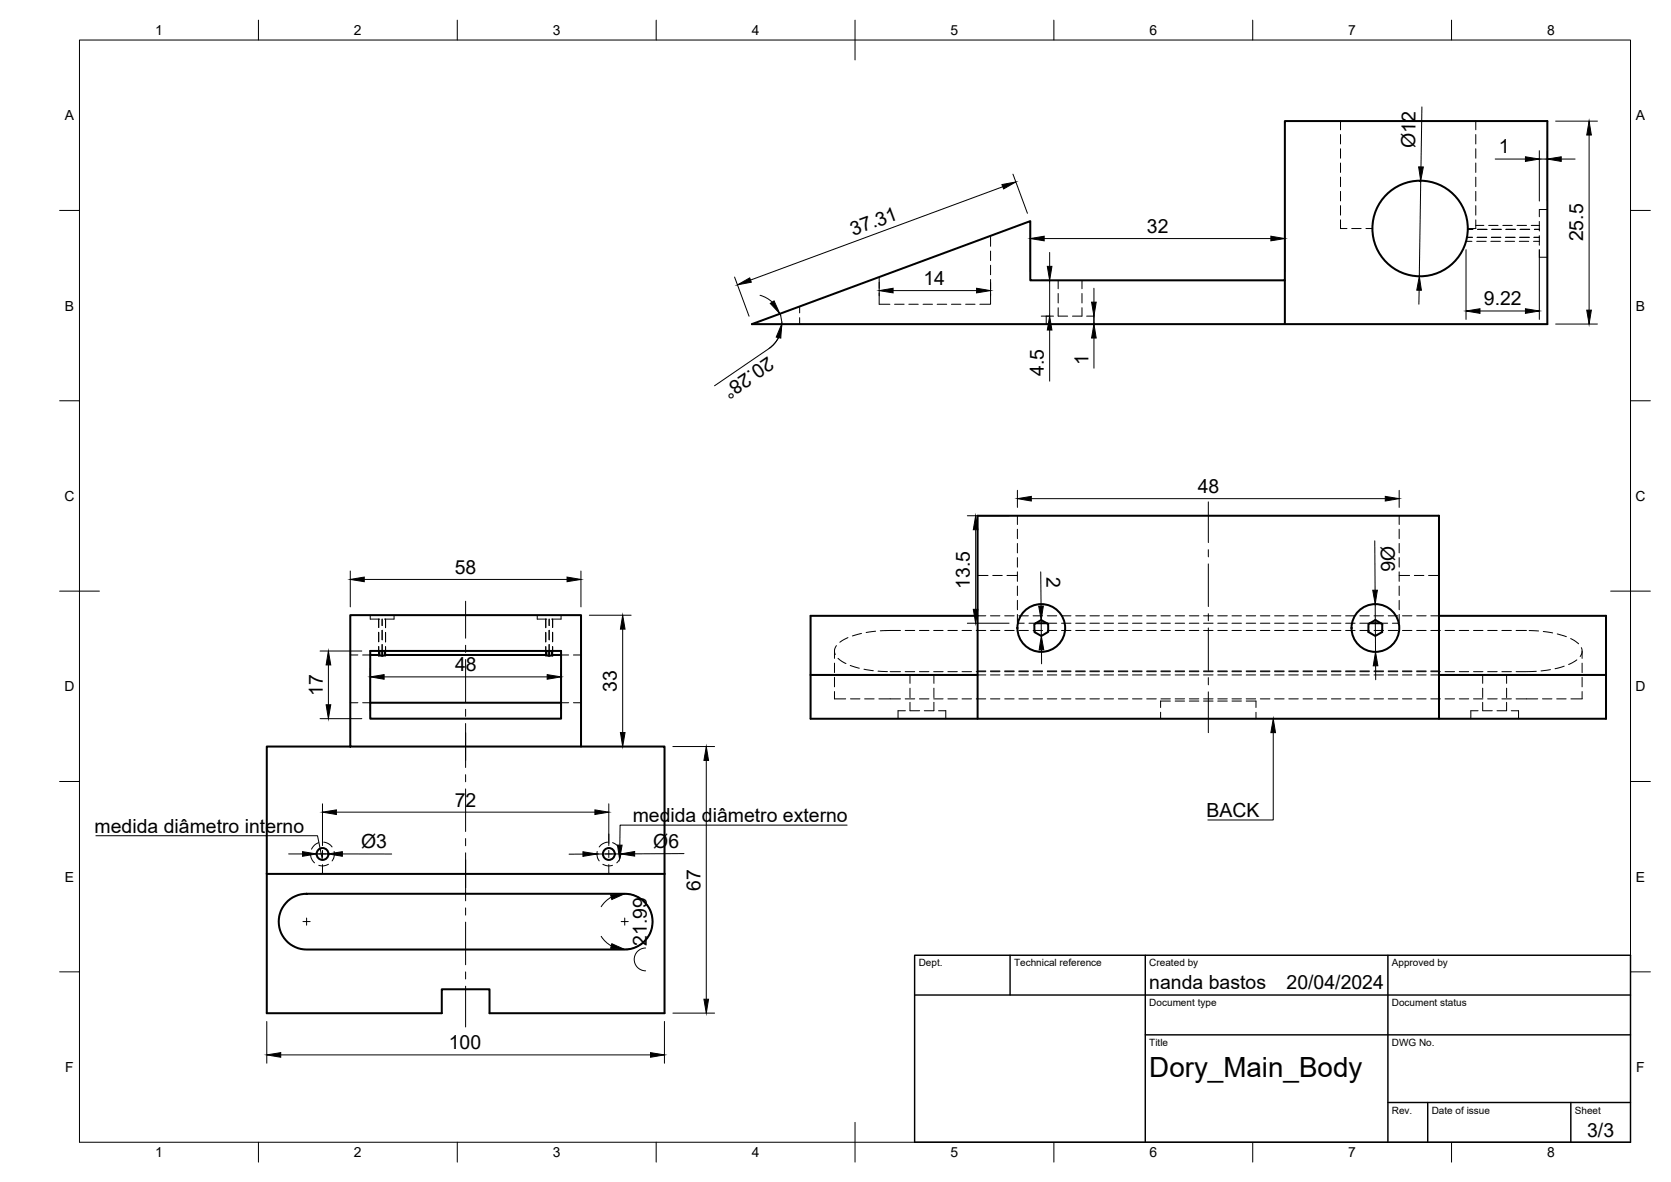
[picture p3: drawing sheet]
<svg xmlns="http://www.w3.org/2000/svg" width="420mm" height="297mm" viewBox="0 0 420 297" stroke-linecap="round" stroke-linejoin="round" font-family="sans-serif">
<!-- layer: Visible -->
<g fill="none" stroke="#000" stroke-width=".51">
<path d="M323.1 70.4v11.1M189.1 81.5l70-25.9v14.8h64v-40h66v51.1zM88.1 154.6h58v33h-58zM245.8 154.8h-42v25.8h200v-11M260.1 156.8l1.7-1 1.7 1 .1 2-1.8 1-1.7-1zM260.4 156.6h2.8M344.1 156.8l1.7-1 1.8 1-.1 2-1.7 1-1.7-1zM344.4 156.6h2.8M361.8 154.8h42v14.8h-42M93.1 163.6h48v17h-48zM93.1 164.6h2.3M93.1 176.6h48"/>
<path d="M95.2 164.6v.1M95.2 164.7l.9 .1M95.4 163.6v1h-.2M96.1 163.6v1.2l.8-.1-.1-.1M96.8 163.6v1h40.6M137.4 163.6v1l-.2 .1 .9 .1M138.1 163.6v1.2l.8-.1M138.8 163.6v1l.1 .1M138.8 164.6h2.3M138.9 164.6v.1M203.8 169.6h42M88.1 187.6h-21v32"/>
<path d="M146.1 187.6h21v32M245.8 180.6v-51h116v51M67.1 219.6v35h44v-6h12v6h44v-35M67.1 219.6h100M72.4 226.4l1.2-.9 1.3-.6 2.2-.3h80a7 7 0 0 1 7 7 7 7 0 0 1-7 7h-80a7 7 0 0 1-6.6-4.5 7 7 0 0 1 1.9-7.7z"/>
<circle cx="357.1" cy="57.4" r="12"/>
<circle cx="261.8" cy="157.8" r="6"/>
<circle cx="345.8" cy="157.8" r="6"/>
<circle cx="81.1" cy="214.6" r="1.49"/>
<circle cx="153.1" cy="214.6" r="1.49"/>
</g>
<!-- layer: Hidden -->
<g fill="none" stroke="#000" stroke-width=".25">
<path d="M337.1 30.4v2.2M337.1 33.8v2.4M337.1 37.4v2.4M371.1 30.4v2.2M371.1 33.8v2.4M371.1 37.4v2.4M249.1 59.3v2.6M337.1 55.3v2.1h1.6M337.1 41v2.3M337.1 44.5v2.4M337.1 48.1v2.4M337.1 51.7v2.4"/>
<path d="M339.9 57.4h2.3M343.5 57.4h1.6M368.9 59.7h1.3M369.1 57.6h1.2M371.1 56.6h2M371.1 55.3v2.1h-2M371.1 41v2.3M371.1 44.5v2.4M371.1 48.1v2.4M371.1 51.7v2.4M371.4 59.6h2.4M371.5 57.6h2.4"/>
<path d="M374.3 56.6h2.4M375 59.6h2.4M375.1 57.6h2.4M377.9 56.6h2.4M378.6 59.6h2.3M378.7 57.6h2.3M381.4 56.6h2.4M382.1 59.6h2.4M382.2 57.6h2.4M385 56.6h2.1M385.7 59.6h1.4M385.8 57.6h1.3"/>
<path d="M387.1 55.7v2.3M387.1 59.2v2.4M389.1 52.6h-2v1.9M201.1 77v1.6M201.1 79.8v1.7M221.1 73.6v2.9h2.7M221.1 69.6v2.8M224.9 76.5h2.4M228.5 76.5h2.4M232.1 76.5h2.4M235.6 76.5h2.4M239.2 76.5h2.4"/>
<path d="M242.8 76.5h2.4M249.1 73.8v2.7h-2.7M249.1 63.1v2.4M249.1 66.7v2.4M249.1 70.2v2.4M264.9 79.4h-1.8v2.1M266.1 77.3v2.1h2.4M266.1 70.4v2.2M266.1 73.8v2.3M272.1 77.3l-.1 2.1h-2.3M272.1 70.4v2.2M272.1 73.8v2.3"/>
<path d="M273.2 79.4h1.9v2.1M368.6 60.6h1.5M371.3 60.6h2.4M374.9 60.6h2.4M378.4 60.6h2.4M382 60.6h2.4M385.6 60.6h1.5M387.1 62.8v1.9h2M255.8 129.6v2.2M255.8 133v2.4M255.8 136.6v2.3M351.8 129.6v2.2"/>
<path d="M351.8 133v2.4M351.8 136.6v2.3M93.1 154.6v1h2.4M95.2 155.6v2.1M95.2 158.9v2.4M96.1 155.6v1.6M96.1 158.4v2.4M96.9 155.6v2.2M96.9 158.9v2.4M99.1 154.6v1h-2.4M135.1 154.6v1h2.4M137.2 155.6v2.2"/>
<path d="M137.2 158.9v2.4M138.1 155.6v1.6M138.1 158.4v2.4M138.9 155.6v2.1M138.9 158.9v2.4M139 155.6v2.1M139 158.9v2.4M141.1 154.6v1h-2.4M216.6 159.2l-2.3 .6M220.2 158.6l-2.4 .3M226.4 158.4l-5.1 .1M227.6 158.4h2.4"/>
<path d="M231.2 158.4h2.4M234.8 158.4h2.3M238.3 158.4h2.4M241.9 158.4h2.4M245.5 158.4h2.4M245.8 154.8h2.1M245.8 144.6h2.6M249 158.4h2.4M249 154.8h2.4M249.6 144.6h2.4M252.6 158.4h2.4M252.6 154.8h2.4"/>
<path d="M253.2 144.6h2.6M255.8 154.4v2.2h1.7M255.8 140.1v2.4M255.8 143.7v2.4M255.8 147.3v2.4M255.8 150.9v2.3M256.2 158.4h2.4M256.2 154.8h2.4M258.7 156.6h1.7M259.8 158.4h2.3M259.8 154.8h2.3M263.2 156.6h2.5"/>
<path d="M263.3 158.4h2.4M263.3 154.8h2.4M266.9 156.6h2.4M266.9 158.4h2.4M266.9 154.8h2.4M270.5 156.6h2.4M270.5 158.4h2.4M270.5 154.8h2.4M274 156.6h2.4M274 158.4h2.4M274 154.8h2.4M277.6 156.6h2.4"/>
<path d="M277.6 158.4h2.4M277.6 154.8h2.4M281.2 156.6h2.4M281.2 158.4h2.4M281.2 154.8h2.4M284.8 156.6h2.3M284.8 158.4h2.3M284.8 154.8h2.3M288.3 156.6h2.4M288.3 158.4h2.4M288.3 154.8h2.4M291.9 156.6h2.4"/>
<path d="M291.9 158.4h2.4M291.9 154.8h2.4M295.5 156.6h2.4M295.5 158.4h2.4M295.5 154.8h2.4M299 156.6h2.4M299 158.4h2.4M299 154.8h2.4M302.6 156.6h2.4M302.6 158.4h2.4M302.6 154.8h2.4M306.2 156.6h2.4"/>
<path d="M306.2 158.4h2.4M306.2 154.8h2.4M309.8 156.6h2.3M309.8 158.4h2.3M309.8 154.8h2.3M313.4 156.6h2.3M313.4 158.4h2.3M313.4 154.8h2.3M316.9 156.6h2.4M316.9 158.4h2.4M316.9 154.8h2.4M320.5 156.6h2.4"/>
<path d="M320.5 158.4h2.4M320.5 154.8h2.4M324.1 156.6h2.3M324.1 158.4h2.3M324.1 154.8h2.3M327.6 156.6h2.4M327.6 158.4h2.4M327.6 154.8h2.4M331.2 156.6h2.4M331.2 158.4h2.4M331.2 154.8h2.4M334.8 156.6h2.4"/>
<path d="M334.8 158.4h2.4M334.8 154.8h2.4M338.3 156.6h2.4M338.3 158.4h2.4M338.3 154.8h2.4M341.9 156.6h2.5M341.9 158.4h2.4M341.9 154.8h2.4M345.5 158.4h2.4M345.5 154.8h2.4M347.2 156.6h1.7M349.1 158.4h2.4"/>
<path d="M349.1 154.8h2.4M351.8 154.4v2.2h-1.7M351.8 140.1v2.4M351.8 143.7v2.4M351.8 147.3v2.4M351.8 150.9v2.3M351.8 144.6h2.6M352.6 158.4h2.4M352.6 154.8h2.4M355.6 144.6h2.4M356.2 158.4h2.4M356.2 154.8h2.4"/>
<path d="M359.2 144.6h2.6M359.8 158.4h2.4M359.8 154.8h2M363.3 158.4h2.4M366.9 158.4h2.4M370.5 158.4h2.4M374.1 158.4h2.3M377.6 158.4h2.4M381.2 158.4h2.6M384.5 158.5l2.4 .1M388 158.7l2.4 .4M391.6 159.3l2.2 .7"/>
<path d="M88.1 176.6h1.9M88.1 164.6h1.9M91.2 176.6h1.9M91.2 164.6h1.9M95.2 162.5v2.1M96.1 162v1.6M96.9 162.5v2.2M137.2 162.5v2.2M138.1 162v1.6M138.9 162.5v2.1M139 162.5v2.1M141.1 176.6h1.9"/>
<path d="M141.1 164.6h1.9M144.2 176.6h1.9M144.2 164.6h1.9M209.8 173.8v1.8h2.8M209.8 163.6v1.8M209.8 166.7v2.3M209.8 170.2v2.4M210.3 162.2l-.5 1 .2 1.3M210.7 165.4l2 1.4M213.2 160.2l-2 1.2M213.8 167.2l2.3 .7M213.8 175.6h2.4"/>
<path d="M217.2 168.2l2.4 .4M217.4 175.6h2.4M220.8 168.7l2.3 .1M221 175.6h5.4M223.8 168.8h2.6M227.6 175.6h2.4M227.6 168.8h2.4M227.6 178.6h-1.8v2M228.8 176.5v2.1h2.4M228.8 169.6v2.1M228.8 172.9v2.4M231.2 175.6h2.4"/>
<path d="M231.2 168.8h2.4M232.4 178.6h2.4M234.8 175.6h2.3M234.8 168.8h2.3M234.8 169.6v2.1M234.8 172.9v2.4M234.8 176.5v2.1M236 178.6h1.8v2M238.3 175.6h2.4M238.3 168.8h2.4M241.9 175.6h2.4M241.9 168.8h2.4"/>
<path d="M245.5 175.6h2.4M245.5 168.8h2.4M245.8 169.6h2.1M245.8 168.6h2.1M249 175.6h2.4M249 168.8h2.4M249 169.6h2.4M249 168.6h2.4M252.6 175.6h2.4M252.6 168.8h2.4M252.6 169.6h2.4M252.6 168.6h2.4"/>
<path d="M256.2 175.6h2.4M256.2 168.8h2.4M256.2 169.6h2.4M256.2 168.6h2.4M259.8 175.6h2.3M259.8 168.8h2.3M259.8 169.6h2.3M259.8 168.6h2.3M263.3 175.6h2.4M263.3 168.8h2.4M263.3 169.6h2.4M263.3 168.6h2.4"/>
<path d="M266.9 175.6h2.4M266.9 168.8h2.4M266.9 169.6h2.4M266.9 168.6h2.4M270.5 175.6h2.4M270.5 168.8h2.4M270.5 169.6h2.4M270.5 168.6h2.4M274 175.6h2.4M274 168.8h2.4M274 169.6h2.4M274 168.6h2.4"/>
<path d="M277.6 175.6h2.4M277.6 168.8h2.4M277.6 169.6h2.4M277.6 168.6h2.4M281.2 175.6h2.4M281.2 168.8h2.4M281.2 169.6h2.4M281.2 168.6h2.4M284.8 175.6h2.3M284.8 168.8h2.3M284.8 169.6h2.3M284.8 168.6h2.3"/>
<path d="M288.3 175.6h2.4M288.3 168.8h2.4M288.3 169.6h2.4M288.3 168.6h2.4M291.8 179v1.6M291.9 175.6h2.4M291.9 168.8h2.4M291.9 169.6h2.4M291.9 168.6h2.4M294.3 176.2h-2.5v1.6M295.5 175.6h2.4M295.5 168.8h2.4"/>
<path d="M295.5 169.6h2.4M295.5 176.2h2.4M295.5 168.6h2.4M299 175.6h2.4M299 168.8h2.4M299 169.6h2.4M299 176.2h2.4M299 168.6h2.4M302.6 175.6h2.4M302.6 168.8h2.4M302.6 169.6h2.4M302.6 176.2h2.4"/>
<path d="M302.6 168.6h2.4M306.2 175.6h2.4M306.2 168.8h2.4M306.2 169.6h2.4M306.2 176.2h2.4M306.2 168.6h2.4M309.8 175.6h2.3M309.8 168.8h2.3M309.8 169.6h2.3M309.8 176.2h2.3M309.8 168.6h2.3M313.4 175.6h2.3"/>
<path d="M313.4 168.8h2.3M313.4 169.6h2.3M313.4 176.2h2.4v1.6M313.4 168.6h2.3M315.8 179v1.6M316.9 175.6h2.4M316.9 168.8h2.4M316.9 169.6h2.4M316.9 168.6h2.4M320.5 175.6h2.4M320.5 168.8h2.4M320.5 169.6h2.4"/>
<path d="M320.5 168.6h2.4M324.1 175.6h2.3M324.1 168.8h2.3M324.1 169.6h2.3M324.1 168.6h2.3M327.6 175.6h2.4M327.6 168.8h2.4M327.6 169.6h2.4M327.6 168.6h2.4M331.2 175.6h2.4M331.2 168.8h2.4M331.2 169.6h2.4"/>
<path d="M331.2 168.6h2.4M334.8 175.6h2.4M334.8 168.8h2.4M334.8 169.6h2.4M334.8 168.6h2.4M338.3 175.6h2.4M338.3 168.8h2.4M338.3 169.6h2.4M338.3 168.6h2.4M341.9 175.6h2.4M341.9 168.8h2.4M341.9 169.6h2.4"/>
<path d="M341.9 168.6h2.4M345.5 175.6h2.4M345.5 168.8h2.4M345.5 169.6h2.4M345.5 168.6h2.4M349.1 175.6h2.4M349.1 168.8h2.4M349.1 169.6h2.4M349.1 168.6h2.4M352.6 175.6h2.4M352.6 168.8h2.4M352.6 169.6h2.4"/>
<path d="M352.6 168.6h2.4M356.2 175.6h2.4M356.2 168.8h2.4M356.2 169.6h2.4M356.2 168.6h2.4M359.8 175.6h2.4M359.8 168.8h2.4M359.8 169.6h2M359.8 168.6h2M363.3 175.6h2.4M363.3 168.8h2.4M366.9 175.6h2.4"/>
<path d="M366.9 168.8h2.4M370.5 175.6h2.4M370.5 168.8h2.4M371.6 178.6h-1.8v2M372.8 176.5v2.1h2.4M372.8 169.6v2.1M372.8 172.9v2.4M374.1 175.6h2.3M374.1 168.8h2.3M377.6 175.6h2.4M377.6 168.8h2.4M378.8 176.5v2.1h-2.4"/>
<path d="M378.8 169.6v2.1M378.8 172.9v2.4M380 178.6h1.8v2M381.2 175.6h5.5M386.3 168.7l-5.1 .1M387.8 175.6h2.4M389.8 168.3l-2.3 .3M391.4 175.6h2.4M393.3 167.4l-2.3 .6M394.9 160.5l2 1.3M396.5 165.8l-2.1 1.2M397.6 162.8l.2 1.2-.5 1"/>
<path d="M397.8 173.8v1.8h-2.8M397.8 163.6v1.8M397.8 166.7v2.3M397.8 170.2v2.4M78.1 214.6l.1 1 .9 1.2M80.1 211.8l-1 .6-.8 1M81.4 211.6l1.3 .5 .8 .7M82.6 217.2l-1.3 .4-1.1-.1M84 214v1.1l-.5 1.3M150.2 214l-.1 1.1 .6 1.3M151.6 217.2l1.2 .4 1.2-.1M152.8 211.6l-1.4 .5-.7 .7"/>
<path d="M154 211.8l1.1 .6 .7 1M156.1 214.6l-.2 1-.8 1.2"/>
</g>
<!-- layer: BORDER -->
<g fill="none" stroke="#000" stroke-width=".25">
<path d="M20 10.1h390v276.9h-390zM65 5.1v5M115 5.1v5M165 5.1v5M215 5.1v10M265 5.1v5M315 5.1v5M365 5.1v5M15 52.9h5M410 52.9h5M15 100.7h5M410 100.7h5"/>
<path d="M15 148.6h10M405 148.6h10M15 196.4h5M410 196.4h5M15 244.2h5M410 244.2h5M65 287v5M115 287v5M165 287v5M215 282.1v9.9M265 287v5M315 287v5"/>
<path d="M365 287v5"/>
</g>
<!-- layer: TITLEBLOCK -->
<path d="M230 240.1h180v46.9h-180zM230 250h180M254 240.1v9.9M288 240.1v46.9M349 240.1v46.9M288 260.1h122M349 277.1h61M359 277.1v9.9M395 277.1v9.9" fill="none" stroke="#000" stroke-width=".36"/>
<!-- layer: Smart Centers -->
<g fill="none" stroke="#000" stroke-width=".25">
<path d="M303.8 126.1v10.3M303.8 138.1v1.8M117.1 151.1v9.3M303.8 141.7v10.7M303.8 154.2v1.8M303.8 157.8v10.7M117.1 162.2v1.8M117.1 165.7v10.8M117.1 178.3v1.7M303.8 170.3v1.8M303.8 173.9v10.2M117.1 181.8v11.1"/>
<path d="M117.1 194.7v1.8M117.1 198.3v10.7M76.1 214.6h2.3M80.2 214.6h1.8M81.1 209.6v2.3M81.1 213.7v1.8M81.1 217.3v2.3M83.8 214.6h2.3M117.1 210.7v1.8M117.1 214.3v12.1M148.1 214.6h2.3M152.2 214.6h1.8"/>
<path d="M153.1 209.6v2.3M153.1 213.7v1.8M153.1 217.3v2.3M155.8 214.6h2.3M76.2 231.6h1.8M77.1 230.7v1.8M117.1 228.2v1.8M117.1 231.7v10.8M156.2 231.6h1.8M157.1 230.7v1.8M117.1 244.2v1.8M117.1 247.8v10.3"/>
</g>
<!-- layer: FD_Dimensions -->
<g fill="none" stroke="#000" stroke-width=".25">
<path d="M357.5 26.9l-.2 15M376 40h7.6M387.1 37.9v12.6M387.1 40h2M389.1 37.9v12.6M391.2 30.4h10.5M392.6 40h3.4M399.6 33.9v44M252.1 46.9l-63.4 23.5M254.7 43.8l3.6 9.8M259.1 57.8v10.5M262.6 60h57"/>
<path d="M323.1 57.8v10.5M357.2 45.5l-.3 23.9M184.7 69.6l3.6 9.9M191.1 74.2l1.6 .7 1.5 1M196.1 78.8a7.5 7.5 0 0 1-2.8 8.8l-13.6 9.4M221.1 70.9v3.4M224.6 73h21M249.1 70.9v3.4M261.8 70.4h2.2l-.1 9h-2.1M263.9 63.4v3.5M275.1 72.4v3.5M275.1 79.4v2"/>
<path d="M356.8 72.9v3.5M368.6 62.7v17.6M372.1 78.2h11.5M387.1 62.7v17.6M195.8 84.8l-1 1.5-1.3 1.2M263.9 82.9v12.9M275.1 84.9v7.6M391.2 81.4h10.5M243.2 129.6h10.5M245.3 133.1v20M255.8 123.2v4.3M259.3 125.3h89"/>
<path d="M345.7 135.9l.1 12.4M351.8 123.2v4.3M88.1 143.5v9M91.6 145.6h51M146.1 143.5v9M148.2 154.6h10.5M156.6 158.1v26M243.2 156.6h10.5M261.7 143.7l.1 8.6M261.8 155.8v4M345.8 151.8l.1 12M80.5 163.6h10.5"/>
<path d="M82.6 167.1v10M93.1 168v10.5M96.6 170.1h41M141.1 168v10.5M261.9 163.3v3.5M345.9 167.3v3.5M80.5 180.6h10.5M148.2 187.6h10.5M169.2 187.6h10.5M177.6 191.1v60M72.6 214.6h3.5M79.6 214.6h3"/>
<path d="M81.1 202v10.5M84.6 204.1h65M86.1 214.6h12.4M146.6 214.6l-3.5 .1M153.1 202v10.5M156.1 214.6h-6M172 214.5l-12.4 .1M151.2 235.3l1.1 1.4 1.4 1M153.7 225.5l-1.4 1-1.1 1.4M157.1 224.6a7 7 0 0 1 7 7 7 7 0 0 1-7 7M162.3 238.2a2.87 2.87 0 0 0-2.8 2.9 2.87 2.87 0 0 0 2.8 2.9M67.1 256.7v10.5"/>
<path d="M167.1 256.7v10.5M169.2 254.6h10.5M70.6 265.1h93"/>
</g>
<g fill="#000" stroke="#000" stroke-width=".25">
<path d="M383.6 39.4l3.5 .6-3.5 .6zM389.1 40l3.5-.6v1.2zM399.6 30.4l.5 3.5h-1.1zM251.9 46.4l3.5-.7-3.1 1.8zM259.1 60l3.5-.6v1.1zM319.6 59.4l3.5 .6-3.5 .5zM356.7 41.9l1.2 .1-.7 3.5zM185.4 71.6l3.1-1.8 .4 1.1zM193.7 76.2l.9-.6 1.5 3.2zM221.1 73l3.5-.6v1.2zM245.6 72.4l3.5 .6-3.5 .6zM263.3 66.9h1.2l-.6 3.5z"/>
<path d="M274.5 75.9h1.1l-.5 3.5zM356.9 69.4l.5 3.5h-1.2zM368.6 78.2l3.5-.6v1.1zM383.6 77.6l3.5 .6-3.5 .5zM399 77.9h1.1l-.5 3.5zM196.6 81.4l-.3 3.6-1.1-.3zM263.9 79.4l.6 3.5h-1.2zM275.1 81.4l.5 3.5h-1.1zM245.3 129.6l.6 3.5h-1.2zM255.8 125.3l3.5-.6v1.2zM348.3 124.7l3.5 .6-3.5 .6zM88.1 145.6l3.5-.6v1.2z"/>
<path d="M142.6 145l3.5 .6-3.5 .6zM156.6 154.6l.6 3.5h-1.2zM244.7 153.1h1.2l-.6 3.5zM261.2 152.3h1.1l-.5 3.5zM345.2 148.3h1.1l-.5 3.5zM82 177.1h1.2l-.6 3.5zM82.6 163.6l.6 3.5h-1.2zM93.1 170.1l3.5-.6v1.2zM137.6 169.5l3.5 .6-3.5 .6zM261.8 159.8l.6 3.5h-1.1zM345.9 163.8l.6 3.5h-1.2zM156 184.1h1.2l-.6 3.5z"/>
<path d="M177.6 187.6l.6 3.5h-1.2zM76.1 214l3.5 .6-3.5 .6zM81.1 204.1l3.5-.6v1.2zM82.6 214.6l3.5-.6v1.2zM146.6 214l3.5 .6-3.5 .6zM149.6 203.5l3.5 .6-3.5 .6zM156.1 214.6l3.5-.6v1.1zM153.5 224.9l3.6-.3-3.3 1.4zM153.8 237.2l3.3 1.4-3.6-.3zM177 251.1h1.2l-.6 3.5zM67.1 265.1l3.5-.6v1.2zM163.6 264.5l3.5 .6-3.5 .6z"/>
</g>
<!-- layer: Leaders -->
<path d="M320.1 180.6l.6 3.5h-1.1zM155.3 212.4h1.1l-.6 3.5z" fill="#000" stroke="#000" stroke-width=".25"/>
<path d="M320.1 184.1v22h-16.4M24.1 210h55.7l1.3 6.1M213 207.4h-57.1v5" fill="none" stroke="#000" stroke-width=".25"/>
<text font-size="7" x="289" y="270.6">Dory_Main_Body</text>
<g font-size="4.9">
<text x="355.8" y="37.2" transform="rotate(-89 355.8 37.2)">Ø12</text>
<text x="376.8" y="38.6">1</text>
<text x="214.5" y="59.3" transform="rotate(-20 214.5 59.3)">37.31</text>
<text x="288.4" y="58.5">32</text>
<text x="398.1" y="60.7" transform="rotate(-90 398.1 60.7)">25.5</text>
<text x="232.2" y="71.6">14</text>
<text x="373.1" y="76.7">9.22</text>
<text x="193.1" y="89.5" transform="rotate(146 193.1 89.5)">20.28°</text>
<text x="262.5" y="94.4" transform="rotate(-90 262.5 94.4)">4.5</text>
<text x="273.7" y="91.7" transform="rotate(-90 273.7 91.7)">1</text>
<text x="301.2" y="123.9">48</text>
<text x="347.2" y="137.1" transform="rotate(90 347.2 137.1)">Ø6</text>
<text x="114.4" y="144.2">58</text>
<text x="243.9" y="148" transform="rotate(-90 243.9 148)">13.5</text>
<text x="263.1" y="144.9" transform="rotate(90 263.1 144.9)">2</text>
<text x="114.4" y="168.6">48</text>
<text x="155.1" y="173.8" transform="rotate(-90 155.1 173.8)">33</text>
<text x="81.2" y="175" transform="rotate(-90 81.2 175)">17</text>
<text x="114.4" y="202.7">72</text>
<text x="23.8" y="209.3">medida diâmetro interno</text>
<text x="159.1" y="206.6">medida diâmetro externo</text>
<text x="303.3" y="205.4">BACK</text>
<text x="90.8" y="213.1">Ø3</text>
<text x="164.3" y="213">Ø6</text>
<text x="176.1" y="223.8" transform="rotate(-90 176.1 223.8)">67</text>
<text x="162.6" y="237.7" transform="rotate(-90 162.6 237.7)">21.99</text>
<text x="289" y="248.5">nanda bastos</text>
<text x="323.5" y="248.5">20/04/2024</text>
<text x="112.9" y="263.6">100</text>
<text x="399.1" y="285.7">3/3</text>
</g>
<g font-size="3.5">
<text x="39" y="8.8">1</text>
<text x="89" y="8.8">2</text>
<text x="139" y="8.8">3</text>
<text x="189" y="8.8">4</text>
<text x="239" y="8.8">5</text>
<text x="289" y="8.8">6</text>
<text x="339" y="8.8">7</text>
<text x="389" y="8.8">8</text>
<text x="16.3" y="30.2">A</text>
<text x="411.3" y="30.2">A</text>
<text x="16.3" y="78">B</text>
<text x="411.3" y="78">B</text>
<text x="16.2" y="125.9">C</text>
<text x="411.2" y="125.9">C</text>
<text x="16.2" y="173.7">D</text>
<text x="411.2" y="173.7">D</text>
<text x="16.3" y="221.6">E</text>
<text x="411.3" y="221.6">E</text>
<text x="16.4" y="269.4">F</text>
<text x="411.4" y="269.4">F</text>
<text x="39" y="290.8">1</text>
<text x="89" y="290.8">2</text>
<text x="139" y="290.8">3</text>
<text x="189" y="290.8">4</text>
<text x="239" y="290.8">5</text>
<text x="289" y="290.8">6</text>
<text x="339" y="290.8">7</text>
<text x="389" y="290.8">8</text>
</g>
<g font-size="2.5">
<text x="231" y="242.9">Dept.</text>
<text x="255" y="242.9">Technical reference</text>
<text x="289" y="242.9">Created by</text>
<text x="350" y="242.9">Approved by</text>
<text x="289" y="252.8">Document type</text>
<text x="350" y="252.8">Document status</text>
<text x="289" y="262.9">Title</text>
<text x="350" y="262.9">DWG No.</text>
<text x="350" y="279.9">Rev.</text>
<text x="360" y="279.9">Date of issue</text>
<text x="396" y="279.9">Sheet</text>
</g>
</svg>
